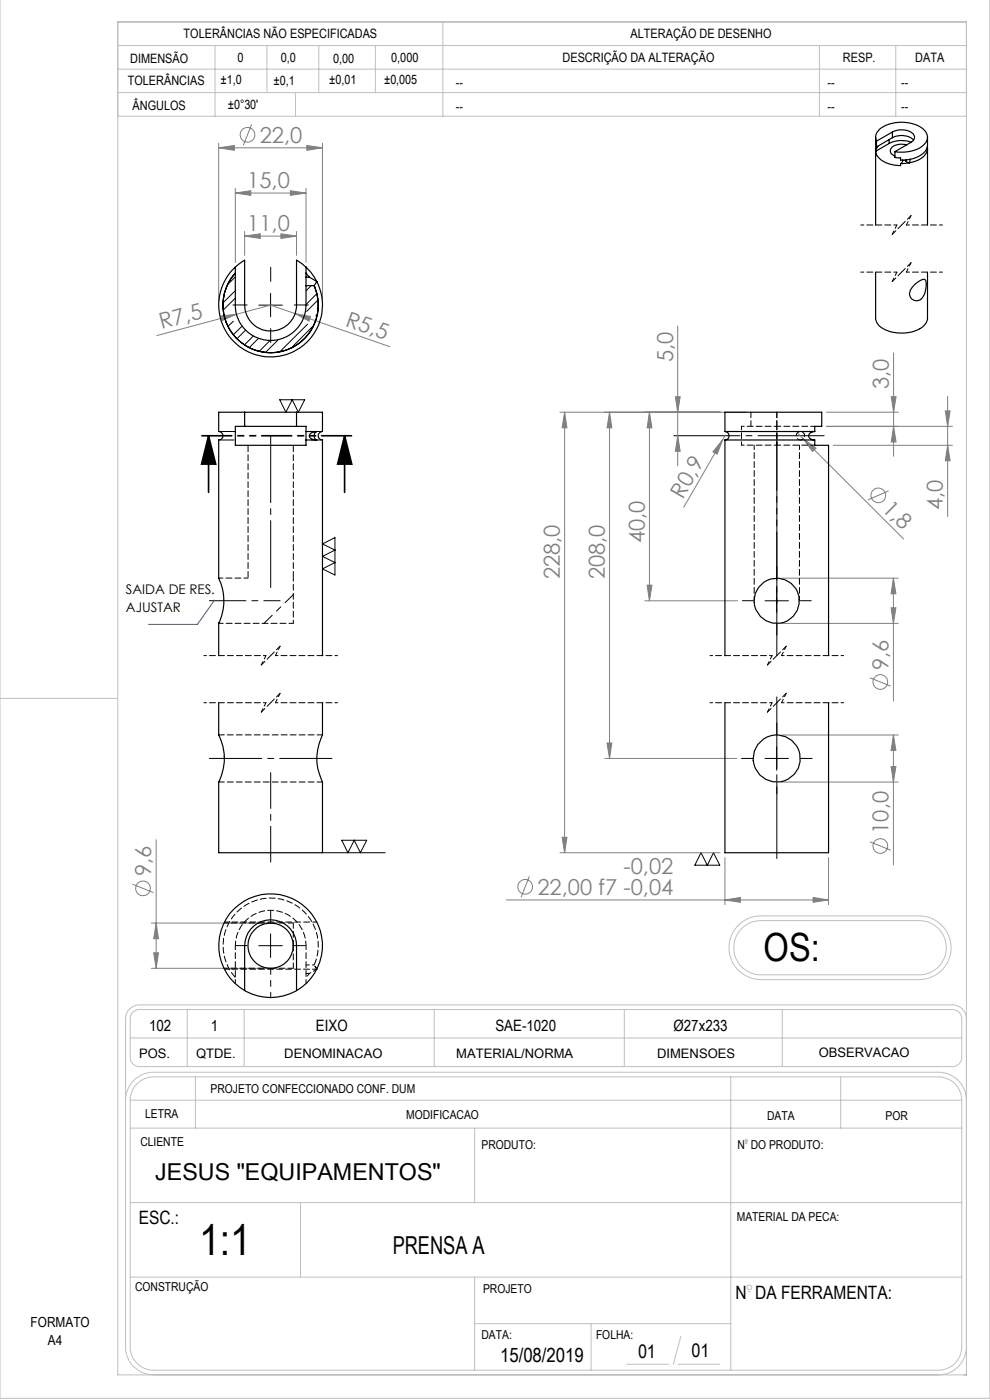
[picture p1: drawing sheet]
<svg xmlns="http://www.w3.org/2000/svg" width="210mm" height="297mm" viewBox="0 0 210 297" stroke-linecap="round" stroke-linejoin="round" font-family="sans-serif">
<g fill="none" stroke="#808080" stroke-width=".21">
<path d="M46.4 31.4l3.3-.5v1zM46.4 30.4v33.3M46.4 31.4h22M49.9 40v15.7M53.4 26.4l-1.8 4.4M64.9 40v15.7M65.1 30.9l3.3 .5-3.3 .5zM68.4 30.4v33.3M49.9 41l3.3-.5v.9zM49.9 41h15M51.9 50.1l3.3-.5v1zM51.9 49.1v5.1"/>
<path d="M51.9 50.1h11M59.6 49.6l3.3 .5-3.3 .5zM61.6 40.5l3.3 .5-3.3 .4zM62.9 49.1v5.1M46.8 67l3.4-.3-3.1 1.3zM62.6 66.5l3.3 .6-.4 1zM62.6 66.5l-5.2-1.8-24.1 6.5M62.6 66.5l20.1 7.1M143.8 69.1v29.7M189.5 74.9v21.9M118.8 87.5h39.5M119.8 87.5v93.4"/>
<path d="M119.8 87.5l.5 3.3h-1.1zM129.3 87.5l.5 3.3h-1zM129.3 87.5v73.4M137.8 87.5l.5 3.3h-1zM137.8 87.5v40M143.3 84.2h1l-.5 3.3zM143.8 92.5l.5 3.2h-1zM153.3 93.2l-1.2 3.1-.9-.5zM153.3 93.2l-8.3 14.4M153.8 92.5l-.5 .7M169.1 91.8l22.6 22.5M170.4 93.1l2.7 2-.7 .7z"/>
<path d="M175.3 90.4h26.7M175.3 87.5h15.3M176.8 94.5h25.2M189.1 84.2h1l-.6 3.3zM189.5 90.4l.6 3.4h-1zM200.5 87.2h1l-.5 3.2zM201 84.1v25.5M201 94.5l.5 3.3h-1zM188.5 104.1l-4.4 1.9M136.8 127.5h19.7M137.3 124.1h1l-.5 3.4zM165.8 122.7h24.7"/>
<path d="M165.8 132.3h24.7M189 128.9h1l-.5 3.4zM189.5 122.7v26M189.5 122.7l.5 3.3h-1zM128.8 157.6h1l-.5 3.3zM165.8 155.9h24.7M184.5 143.8l4.4 1.8M189.5 155.9v27.6M189.5 155.9l.5 3.3h-1zM33.1 178.1v27.3M119.2 177.6h1.1l-.5 3.3zM128.3 160.9h28"/>
<path d="M165.8 165.9h24.7M184.5 178.6l4.4 1.8M189 162.6h1l-.5 3.3zM28.1 187.6l4.5 1.8M32.1 195.8h24.3M33.1 195.8l.5 3.3h-1zM107.4 190.9h68.4M112.3 185.9l-1.8 4.5M118.8 180.9h34M153.8 190.9l3.3-.5v1zM153.8 181.9v10M172.5 190.4l3.3 .5-3.3 .5z"/>
<path d="M175.8 181.9v10M32.1 205.4h24.3M32.6 202.1h1l-.5 3.3z"/>
<circle cx="52.5" cy="28.6" r="1.55"/>
<circle cx="186.3" cy="105.1" r="1.55"/>
<circle cx="186.7" cy="144.7" r="1.56"/>
<circle cx="186.7" cy="179.5" r="1.56"/>
<circle cx="30.3" cy="188.5" r="1.55"/>
<circle cx="111.4" cy="188.1" r="1.56"/>
</g>
<path d="M44.2 92.5l1.6 6h-3zM44.2 92.5v12M73.1 92.5l1.5 6h-3zM73.1 92.5v12" fill="none" stroke="#000" stroke-width=".35"/>
<g fill="none" stroke="#c0c0c0" stroke-width=".21">
<path d="M210 -.1v296.7h-210v-296.6M25 4.7h180v287h-180zM25 9.7h180M25 19.6h180M25 14.7h180M45.6 9.7v15M56.6 9.7v9.9M62.7 19.6v5.1M67.6 9.7v9.9M79.6 9.7v9.9M93.9 4.7v20M173.8 9.7v15"/>
<path d="M190 9.7v15M25 24.7h180M0 148.2h25M156.7 196.2l.5-.5a6.7 6.7 0 0 1 4.2-1.4h33.6a6.8 6.8 0 0 1 6.8 6.8 6.8 6.8 0 0 1-6.8 6.7h-33.6a6.8 6.8 0 0 1-6.2-4.2 6.8 6.8 0 0 1 1.5-7.4zM157.4 196.9l.2-.2a5.6 5.6 0 0 1 3.8-1.4h33.6a5.8 5.8 0 0 1 5.7 5.7 5.8 5.8 0 0 1-5.7 5.8h-33.6a5.8 5.8 0 0 1-5.3-3.6 5.8 5.8 0 0 1 1.3-6.3zM28.3 214.7l1.1-.5h172.8a1.93 1.93 0 0 1 1.8 1.9v8.4a1.93 1.93 0 0 1-2 1.8h-172.4a1.92 1.92 0 0 1-2-2v-8.2a1.81 1.81 0 0 1 .7-1.4zM39.7 214.2v12.1M51.8 214.2v12.1M92.1 214.2v12.1M132.4 214.2v12.1M165.9 214.2v12.1M205 216.1a2.94 2.94 0 0 0-3-2.9h-172.4a2.94 2.94 0 0 0-3 2.9v69.6a6 6 0 0 0 6 6"/>
<path d="M26.6 233.4a6 6 0 0 1 6-5.9h166.5a6 6 0 0 1 5.9 5.9M27.6 233.4a4.9 4.9 0 0 1 5-4.9h166.5a4.9 4.9 0 0 1 4.9 4.9M27.6 233.4v52.3a4.9 4.9 0 0 0 5 5h166.5a4.9 4.9 0 0 0 4.9-5v-52.3M27.6 239.3h176.4M27.6 233.4h176.4M27.6 220.2h176.4M41.5 228.5v10.8M100.7 239.3v15.8M155 228.5v62.2M178.3 228.5v10.8M27.6 255.1h176.4M63.7 255.1v15.8"/>
<path d="M158.2 242.6h.2M27.6 270.9h176.4M100.7 270.9v19.8M158.7 274h.5M100.7 280.8h54.3M125.4 280.8v9.9M133 289.4h8.9M143.8 289.4h8.9M144.4 283.5l-1.6 5.9M205 285.7a6 6 0 0 1-5.9 6"/>
<circle cx="158.3" cy="242.1" r=".25"/>
<circle cx="159" cy="273.1" r=".5"/>
</g>
<path d="M56.4 139.1h-13.2M71.6 139.1h-13.2M163.8 139.1h-13.2M179 139.1h-13.2M56.4 149.1h-13.2M71.6 149.1h-13.2M163.8 149.1h-13.2M179 149.1h-13.2" fill="none" stroke="#000" stroke-width=".21" stroke-dasharray="1.3 .6" stroke-dashoffset=".7"/>
<path d="M189.3 59.7l1-2M189.3 49.7l1-2M192.3 57.7l1-2M192.3 47.7l1-2M58.4 139.1l1-2M165.8 139.1l1-2M55.4 151.1l1-2M55.4 141.1l1-2M58.4 149.1l1-2M162.8 151.1l1-2M162.8 141.1l1-2M165.8 149.1l1-2" fill="none" stroke="#000" stroke-width=".21" stroke-dasharray="1.3 .6" stroke-dashoffset=".5"/>
<path d="M191.3 57.7l-2 2M191.3 47.7l-2 2M193.3 55.7l-2 2M193.3 45.7l-2 2M57.4 139.1l-2 2M59.4 137.1l-2 2M164.8 139.1l-2 2M166.8 137.1l-2 2M57.4 149.1l-2 2M59.4 147.1l-2 2M164.8 149.1l-2 2M166.8 147.1l-2 2" fill="none" stroke="#000" stroke-width=".21" stroke-dasharray="1.3 .6" stroke-dashoffset=".2"/>
<path d="M190.3 57.7h-7.7M190.3 47.7h-7.7M199.9 57.7h-7.6M199.9 47.7h-7.6" fill="none" stroke="#000" stroke-width=".21" stroke-dasharray="1.3 .6" stroke-dashoffset=".6"/>
<path d="M142.9 92.4h31.9" fill="none" stroke="#000" stroke-width=".21" stroke-dasharray="15.2 1.3 1.3 1.3" stroke-dashoffset="1.2"/>
<path d="M164.8 129.4v-37" fill="none" stroke="#000" stroke-width=".21" stroke-dasharray="15.2 1.3 1.3 1.3" stroke-dashoffset="-1.4"/>
<path d="M164.8 182.9v-35.8" fill="none" stroke="#000" stroke-width=".21" stroke-dasharray="15.2 1.3 1.3 1.3" stroke-dashoffset="-.8"/>
<path d="M164.8 139.1v-47.2" fill="none" stroke="#000" stroke-width=".21" stroke-dasharray="15.2 1.3 1.3 1.3" stroke-dashoffset="3.1"/>
<path d="M57.4 124.6v-32.2" fill="none" stroke="#000" stroke-width=".21" stroke-dasharray="15.2 1.3 1.3 1.3" stroke-dashoffset="1"/>
<path d="M44.4 127.4h15" fill="none" stroke="#000" stroke-width=".21" stroke-dasharray="15.2 1.3 1.3 1.3" stroke-dashoffset="7.5"/>
<path d="M57.4 182.9v-19" fill="none" stroke="#000" stroke-width=".21" stroke-dasharray="15.2 1.3 1.3 1.3" stroke-dashoffset="7.6"/>
<path d="M44.4 160.9h26" fill="none" stroke="#000" stroke-width=".21" stroke-dasharray="15.2 1.3 1.3 1.3" stroke-dashoffset="4.1"/>
<g fill="none" stroke="#000" stroke-width=".21" stroke-dasharray="15.2 1.3 1.3 1.3">
<path d="M57.4 59.7v-3M52.4 64.7h-3M57.4 69.7v3M62.4 64.7h3M159.8 127.4h-2.3M164.8 122.4v-2.3M164.8 132.4v2.3M169.8 127.4h2.3M164.8 155.9v-2.5M159.8 160.9h-2.5M164.8 165.9v2.5M169.8 160.9h2.5"/>
<path d="M57.4 195.6v-2.3M52.4 200.6h-2.3M62.4 200.6h2.3"/>
</g>
<path d="M57.4 205.6v6" fill="none" stroke="#000" stroke-width=".21" stroke-dasharray="15.2 1.3 1.3 1.3" stroke-dashoffset="14.1"/>
<g fill="none" stroke="#000" stroke-width=".21">
<path d="M54.9 64.7h5M57.4 62.2v5M46.4 91.5h3.5M46.4 93.3h3.2M59.3 84.8h5.3l-1.3 2.7-1.3-2.7-1.4 2.7zM66 93.3h2.4M66.7 91.5h1.7M68.4 115.4l2.6-1.4v8l-2.6-1.3 2.6-1.4-2.6-1.3 2.6-1.3zM162.3 127.5h5M164.7 125v5M164.7 158.4v5M72.5 178.3h5.3l-1.4 2.6-1.3-2.6-1.3 2.6z"/>
<path d="M162.3 160.9h5M57.4 198.1v5M68.4 180.9h13.3M148.7 180.9l1.3 2.6 1.3-2.6 1.4 2.6h-5.3zM54.9 200.6h5"/>
</g>
<path d="M75.1 92.4h-32.8" fill="none" stroke="#000" stroke-width=".35" stroke-dasharray="6.3 1.3 1.3 1.3 1.3 1.3" stroke-dashoffset="-.5"/>
<path d="M45.5 127.3l-3.6 5.2h-10.4" fill="none" stroke="#00f" stroke-width=".21"/>
<path d="M56 132.2l6.2-6" fill="none" stroke="#000" stroke-width=".21" stroke-dasharray="15.2 1.3 1.3 1.3" stroke-dashoffset="12.8"/>
<path d="M73.1 92.5l1.5 6h-3zM44.2 92.5l1.6 6h-3z" fill="#000"/>
<g fill="#808080">
<path d="M46.8 67l3.4-.3-3.1 1.3z"/>
<path d="M153.3 93.2l-1.2 3.1-.9-.5z"/>
<path d="M170.4 93.1l2.7 2-.7 .7z"/>
<path d="M62.6 66.5l3.3 .6-.4 1z"/>
<path d="M153.8 190.9l3.3-.5v1zM172.5 190.4l3.3 .5-3.3 .5z"/>
<path d="M189.5 90.4l.6 3.4h-1zM189.1 84.2h1l-.6 3.3z"/>
<path d="M143.8 92.5l.5 3.2h-1zM143.3 84.2h1l-.5 3.3z"/>
<path d="M137.8 87.5l.5 3.3h-1zM137.3 124.1h1l-.5 3.4zM129.3 87.5l.5 3.3h-1zM128.8 157.6h1l-.5 3.3zM119.8 87.5l.5 3.3h-1.1zM119.2 177.6h1.1l-.5 3.3zM189.5 122.7l.5 3.3h-1zM189 128.9h1l-.5 3.4zM189.5 155.9l.5 3.3h-1zM189 162.6h1l-.5 3.3zM200.5 87.2h1l-.5 3.2zM201 94.5l.5 3.3h-1zM33.1 195.8l.5 3.3h-1zM32.6 202.1h1l-.5 3.3z"/>
<path d="M46.4 31.4l3.3-.5v1zM65.1 30.9l3.3 .5-3.3 .5z"/>
<path d="M49.9 41l3.3-.5v.9zM61.6 40.5l3.3 .5-3.3 .4z"/>
<path d="M51.9 50.1l3.3-.5v1zM59.6 49.6l3.3 .5-3.3 .5z"/>
</g>
<g fill="none" stroke="#000" stroke-width=".25">
<path d="M185.7 30.4l.2 .8M185.7 29.1v1.8h.1M185.7 31.5v16.3M185.8 30.9l-.1 .7 .5-.6M185.9 29.9a2.44 2.44 0 0 1 1.6-3.1 8 8 0 0 1 8.6 .9 2.2 2.2 0 0 1-.8 3.6 8.1 8.1 0 0 1-5.5 .9M185.9 29.9v1.3M188.6 30.4l-2.9 1.7a4.2 4.2 0 0 0 4 2.9l1.3 .1v-.4M188.6 29.6v.8M189.3 28a3.7 3.7 0 0 1 4.6 .7 1.18 1.18 0 0 1-.7 1.5l-3.4 2M189.3 29.2a3.9 3.9 0 0 1 4.5 .5M189.3 28l-3.4 1.9M189.3 28v1.2"/>
<path d="M189.3 29.2l-3.4 2M191.5 33.9a.68 .68 0 0 1-.5 .8M192.1 33.9l.1 .3 .7 .3M192.3 33.9l-.2 .2M192.3 30.7a3.1 3.1 0 0 0-3.4 1l-.1 .2a1.23 1.23 0 0 0 1 1.2M192.9 34.5l-1.9 .2M193 33.8l-.1 .7M193.3 30.2a5.9 5.9 0 0 0-4.7 .2M196.7 31.1a3.1 3.1 0 0 1-2.6 3.1l-1.2 .3M196.7 29.1v1.7a3.2 3.2 0 0 1-2.6 2.7l-1.6 .4-1.5 .1v-.5l-1.2-.1v-1.2M196.7 31.5v16.3M49.9 58a10.1 10.1 0 0 0 5.9 16.7 10.1 10.1 0 0 0 10.8-14.1"/>
<path d="M49.9 56.7a11 11 0 0 0-1.2 14.7 11 11 0 0 0 14.6 2.6 11 11 0 0 0 3.9-14.3M49.9 56.7v1.3M49.9 58v6.7a7.5 7.5 0 0 0 7.5 7.5 7.5 7.5 0 0 0 7.5-7.5v-4.1M49.9 56.7l2-1.5v9.5a5.5 5.5 0 0 0 5.5 5.5 5.5 5.5 0 0 0 5.5-5.5v-9.5l2 1.5M64.9 58.8v1.8M64.9 56.7v1.3M64.9 56.7l1 1 1.3 2M64.9 58l.7 .8M64.9 58v.8M64.9 58.8h.7M65.6 58.8l1.6 .9M67.2 59.7l-.6 .9"/>
<path d="M185.7 57.7v9.8a3.2 3.2 0 0 0 2.7 2.7 8.1 8.1 0 0 0 7.5-1.1l.6-.7 .2-.7v-10M64.9 60.6h1.7M194.1 60.3l.3-.3a2.65 2.65 0 0 1 1.7-.7 2.03 2.03 0 0 1 .3 2.1 2.18 2.18 0 0 1-2.4 2.3 1.64 1.64 0 0 1-.5-2.7zM51.9 87.5h-5.5v4a.9 .9 0 0 1 .9 .9 .9 .9 0 0 1-.9 .9v29.4a11.1 11.1 0 0 1 0 9.5v6.9M51.9 90.4h-2v4.1h15v-1.2M51.9 90.4h11M51.9 87.5h11M51.9 87.5v2.9M62.9 87.5h5.5v4a.9 .9 0 0 0-.9 .9 .9 .9 0 0 0 .9 .9v45.8M62.9 90.4h2v1.1M62.9 87.5v2.9M64.9 93.3h2.3"/>
<path d="M64.9 91.5h2.3M64.9 91.5v1.8M67.2 91.5a1.43 1.43 0 0 0-1.6 .9v.1a.92 .92 0 0 0 .8 .7l.8 .1M67.2 91.5a.99 .99 0 0 0-.6 .9 .99 .99 0 0 0 .6 .9M153.8 91.5a.9 .9 0 0 1 .9 .9 .9 .9 0 0 1-.9 .9M153.8 93.3h19M153.8 91.5h19M153.8 91.5v-4h20.5v2.9h-1.5v1.1M153.8 93.3v45.8M172.8 93.3v1.2h3v44.6M172.8 91.5a.97 .97 0 0 0-1 .3 .97 .97 0 0 0-.1 1l.6 .5h.5M46.4 149.1v6.8a11 11 0 0 1 0 10v15h22v-15a10.9 10.9 0 0 1 0-9.9"/>
<path d="M68.4 149.1v6.9M153.8 149.1v31.8h22v-31.8M51.9 210.1v-9.5a5.5 5.5 0 0 1 5.5-5.5 5.5 5.5 0 0 1 5.5 5.5v9.5M51.9 210.1a11 11 0 0 1-2.9-16.5 11 11 0 0 1 16.8 0 11 11 0 0 1-2.9 16.5M51.9 210.1a11 11 0 0 0 11 0"/>
<circle cx="164.8" cy="127.5" r="4.8"/>
<circle cx="164.8" cy="160.9" r="5"/>
<circle cx="57.4" cy="200.6" r="4.8"/>
</g>
<path d="M157.3 90.4v4M164.8 94.4v-4M164.8 90.4v4M67.2 205.6l-.5-.9 .5 .9" fill="none" stroke="#000" stroke-width=".21" stroke-dasharray="1.3 .6" stroke-dashoffset=".5"/>
<path d="M157.3 94.4h7.5M157.3 90.4h7.5M170.6 92.1a.9 .9 0 0 1-.8 1.2 .9 .9 0 0 1-.8-1.2 .9 .9 0 0 1 1.4-.3l.2 .3" fill="none" stroke="#000" stroke-width=".21" stroke-dasharray="1.3 .6" stroke-dashoffset=".7"/>
<path d="M172.8 94.4h-8M172.8 90.4h-8M46.4 132.2h15.8M52.6 122.6h-6.2M57.4 195.8h-9.9M47.5 205.4h9.9M49.9 208.7v-8.1M64.9 208.7v-8.1M64.9 206.5h.7" fill="none" stroke="#000" stroke-width=".21" stroke-dasharray="1.3 .6" stroke-dashoffset=".4"/>
<path d="M159.3 87.4v3M164.8 87.4v3M164.8 90.4v-3M68.4 155.9h-22M46.4 165.9h22M62.2 195.8h-4.8M57.4 205.4h4.8M62.2 200.6v-4.8M62.2 205.4v-4.8" fill="none" stroke="#000" stroke-width=".21" stroke-dasharray="1.3 .6" stroke-dashoffset=".1"/>
<path d="M169.8 93.3h.1M169.8 91.5h.1M170.7 92.5v-.3M47.6 160.9v-.5" fill="none" stroke="#000" stroke-width=".21" stroke-dasharray="1.3 .6"/>
<path d="M160 94.4v33M169.6 127.4v-33M67.2 195.6h-19.6M47.6 205.6h19.6M64.9 200.6a7.5 7.5 0 0 0-7.5-7.5 7.5 7.5 0 0 0-7.5 7.5" fill="none" stroke="#000" stroke-width=".21" stroke-dasharray="1.3 .6" stroke-dashoffset=".3"/>
<path d="M62.2 132.2v-9.6M65.6 206.5l-.7 .9" fill="none" stroke="#000" stroke-width=".21" stroke-dasharray="1.3 .6" stroke-dashoffset=".6"/>
<path d="M52.6 94.4v28.2M62.2 122.6v-28.2M49.9 207.4a10.1 10.1 0 0 1 5.9-16.8 10.1 10.1 0 0 1 10.8 14.1" fill="none" stroke="#000" stroke-width=".21" stroke-dasharray="1.3 .6" stroke-dashoffset="-.1"/>
<path d="M65.6 206.5l1.6-.9M66.7 204.7h-1.8" fill="none" stroke="#000" stroke-width=".21" stroke-dasharray="1.3 .6" stroke-dashoffset=".9"/>
<g fill="none" stroke="#000" stroke-width=".21">
<path d="M49.9 58.7l-1.6 1.7M49.5 68.2l-1.1 1M49.9 63.2l-2.6 2.6M49.9 61.7l-2.6 2.5M51.4 69.2l-1.9 1.8M52.1 70l-1.8 1.9M53.8 71.3l-1.9 1.9M54.9 71.8l-2 1.9M57.3 72.2l-2.3 2.3M59.1 72l-2.8 2.8M65.2 68.8l-5.8 5.8M66 60.6l-1.1 1.1"/>
<path d="M66.5 69.1l-4.7 4.7M67.2 62.3l-2.3 2.3M67.3 66.7l-.3 .3M67.5 63.6l-2.4 2.5"/>
</g>
<text font-size="9.4" x="42.2" y="266.1">1:1</text>
<text font-size="8.2" x="162" y="203.8">OS:</text>
<text font-size="5.3" x="83.3" y="265.9">PRENSA A</text>
<text font-size="4.9" x="32.9" y="250.4">JESUS &quot;EQUIPAMENTOS&quot;</text>
<g font-size="4.7" fill="#808080">
<text x="55.1" y="30.3">22,0</text>
<text x="52.4" y="39.9">15,0</text>
<text x="52.4" y="49.1">11,0</text>
<text x="34.3" y="69.9" transform="rotate(-15 34.3 69.9)">R7,5</text>
<text x="73" y="69.1" transform="rotate(19 73 69.1)">R5,5</text>
<text x="142.8" y="76.9" transform="rotate(-90 142.8 76.9)">5,0</text>
<text x="188.6" y="82.6" transform="rotate(-90 188.6 82.6)">3,0</text>
<text x="144.9" y="106" transform="rotate(-60 144.9 106)">R0,9</text>
<text x="186.9" y="108.1" transform="rotate(45 186.9 108.1)">1,8</text>
<text x="200" y="108.3" transform="rotate(-90 200 108.3)">4,0</text>
<text x="136.8" y="115.2" transform="rotate(-90 136.8 115.2)">40,0</text>
<text x="118.8" y="122.9" transform="rotate(-90 118.8 122.9)">228,0</text>
<text x="128.3" y="122.9" transform="rotate(-90 128.3 122.9)">208,0</text>
<text x="188.5" y="142.1" transform="rotate(-90 188.5 142.1)">9,6</text>
<text x="188.5" y="176.9" transform="rotate(-90 188.5 176.9)">10,0</text>
<text x="32.1" y="185.9" transform="rotate(-90 32.1 185.9)">9,6</text>
<text x="132.3" y="185.4">-0,02</text>
<text x="114" y="189.8">22,00 f7 -0,04</text>
</g>
<text font-size="4.2" x="106.1" y="288.9">15/08/2019</text>
<g font-size="4.1">
<text x="146.7" y="287.9">01</text>
<text x="135.3" y="288.1">01</text>
</g>
<g font-size="3.9">
<text x="29.4" y="259.7">ESC.:</text>
<text x="156" y="275.6">N DA FERRAMENTA:</text>
</g>
<g font-size="3.3">
<text x="31.6" y="218.8">102</text>
<text x="44.7" y="218.8">1</text>
<text x="67" y="218.8">EIXO</text>
<text x="105.1" y="218.8">SAE-1020</text>
<text x="142.9" y="218.8">Ø27x233</text>
</g>
<g font-size="3">
<text x="6.5" y="281.4">FORMATO</text>
<text x="10.2" y="285.4">A4</text>
</g>
<g font-size="2.8">
<text x="26.7" y="126.1">SAIDA DE RES.</text>
<text x="26.7" y="129.8">AJUSTAR</text>
<text x="29.5" y="224.4">POS.</text>
<text x="41.6" y="224.4">QTDE.</text>
<text x="60.3" y="224.4">DENOMINACAO</text>
<text x="96.8" y="224.4">MATERIAL/NORMA</text>
<text x="139.4" y="224.3">DIMENSOES</text>
<text x="173.7" y="224.2">OBSERVACAO</text>
</g>
<g font-size="2.7">
<text x="38.9" y="8.1">TOLERÂNCIAS NÃO ESPECIFICADAS</text>
<text x="133.8" y="8.1">ALTERAÇÃO DE DESENHO</text>
<text x="27.6" y="13.4">DIMENSÃO</text>
<text x="46.8" y="17.8">±1,0</text>
<text x="50.4" y="13.1">0</text>
<text x="58" y="18">±0,1</text>
<text x="59.6" y="13.2">0,0</text>
<text x="69.8" y="17.8">±0,01</text>
<text x="70.7" y="13.3">0,00</text>
<text x="81.5" y="17.9">±0,005</text>
<text x="83" y="13.2">0,000</text>
<text x="119.3" y="13.2">DESCRIÇÃO DA ALTERAÇÃO</text>
<text x="178.8" y="13.2">RESP.</text>
<text x="194.2" y="13.2">DATA</text>
<text x="27.1" y="18.1">TOLERÂNCIAS</text>
<text x="28.1" y="23.2">ÂNGULOS</text>
<text x="48.3" y="23.1">±0°30'</text>
<text x="96.7" y="18.5">--</text>
<text x="96.7" y="23.5">--</text>
<text x="175.5" y="18.5">--</text>
<text x="175.5" y="23.5">--</text>
<text x="191.1" y="18.5">--</text>
<text x="191.1" y="23.5">--</text>
</g>
<g font-size="2.6">
<text x="44.7" y="231.9">PROJETO CONFECCIONADO CONF. DUM</text>
<text x="30.8" y="237.2">LETRA</text>
<text x="86.2" y="237.3">MODIFICACAO</text>
<text x="162.7" y="237.6">DATA</text>
<text x="187.8" y="237.6">POR</text>
<text x="29.8" y="243.1">CLIENTE</text>
<text x="102.1" y="243.7">PRODUTO:</text>
<text x="156.4" y="243.7">N DO PRODUTO:</text>
<text x="156.3" y="259.1">MATERIAL DA PECA:</text>
<text x="28.7" y="273.8">CONSTRUÇÃO</text>
<text x="102.5" y="274.2">PROJETO</text>
<text x="102.1" y="284.1">DATA:</text>
<text x="126.4" y="284.1">FOLHA:</text>
</g>
</svg>
